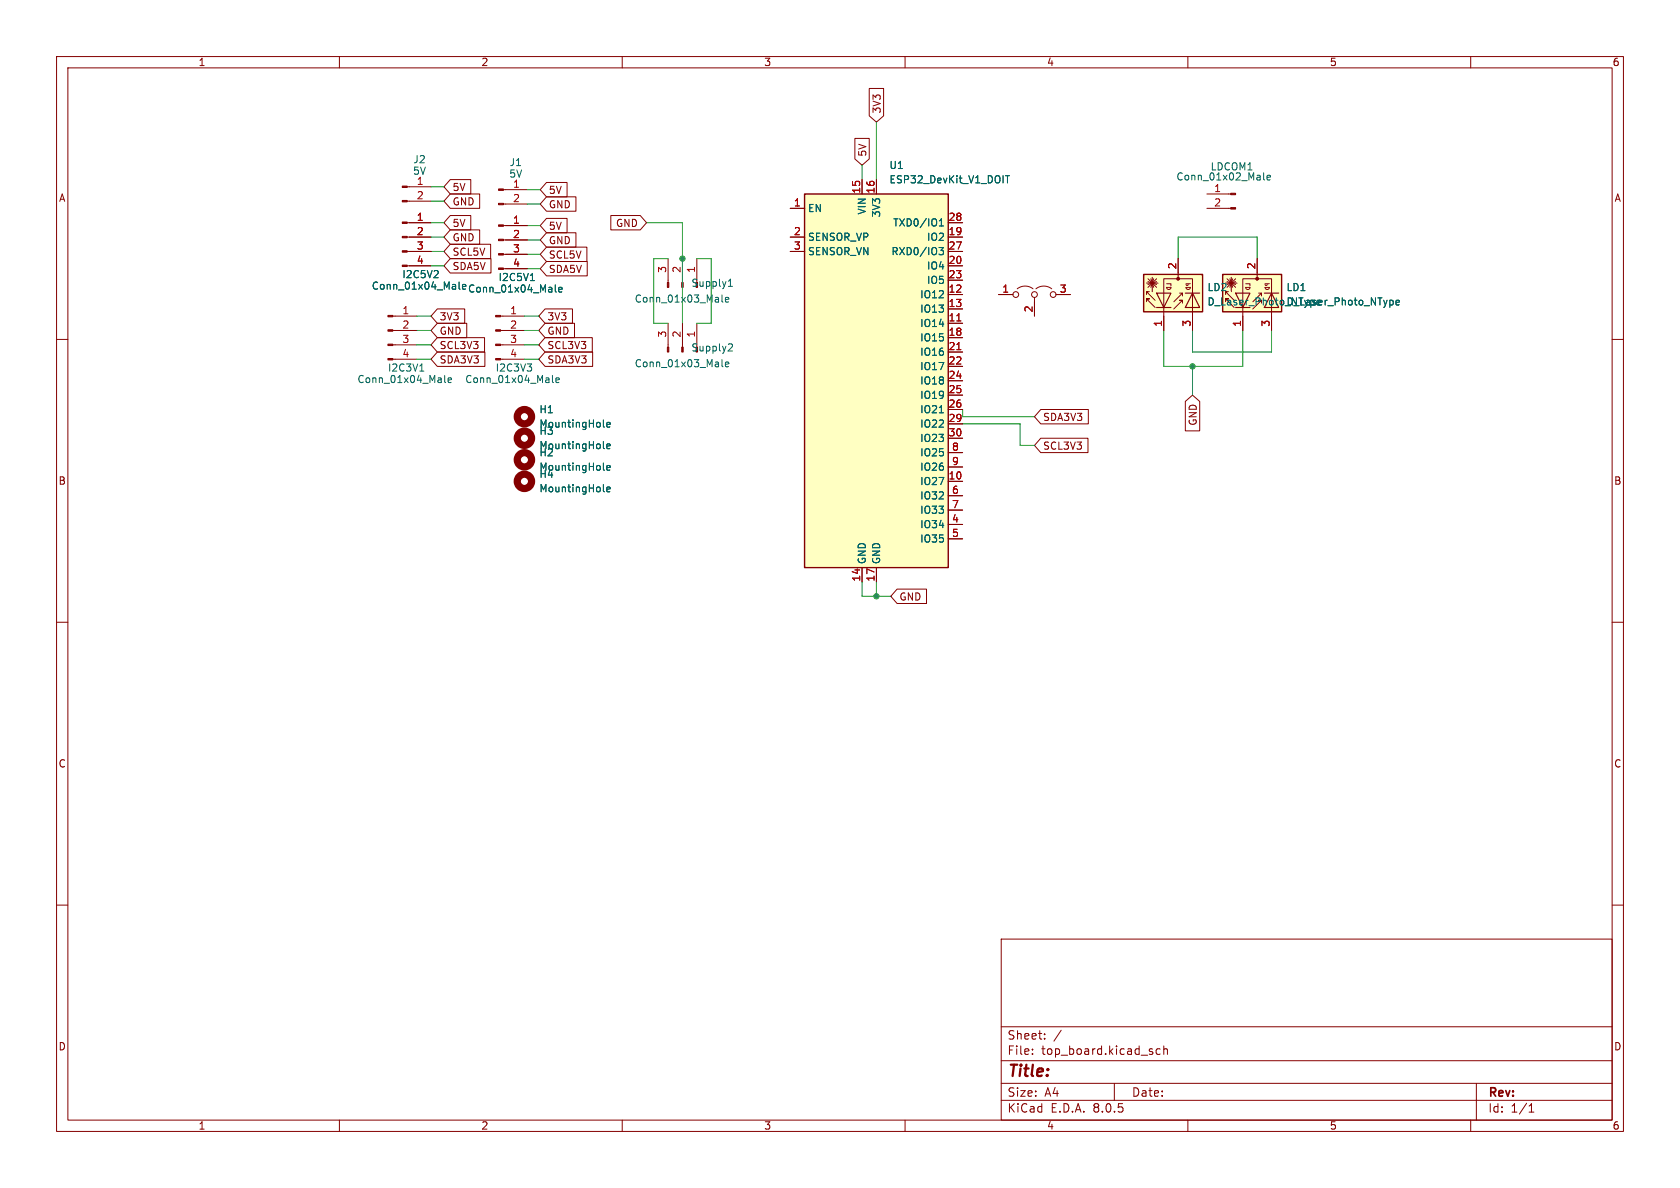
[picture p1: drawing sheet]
<svg xmlns="http://www.w3.org/2000/svg" width="297mm" height="210mm" viewBox="0 0 297 210" stroke-linecap="round" stroke-linejoin="round" font-family="sans-serif">
<g fill="none" stroke="#840000" stroke-width=".18">
<path d="M10 10h277v190h-277zM12 12h273v186h-273zM60 10v2M110 10v2M160 10v2M210 10v2M260 10v2M72 35.6h4.2M72 33h4.2M72 39.4h4.2M89 39.9h4.2M10 60h2"/>
<path d="M69.4 58.4h4.3M69.4 55.9h4.3M72 47h4.2M72 44.5h4.2M72 41.9h4.2M89 47.5h4.2M89 45h4.2M89 42.4h4.2M285 60h2M69.4 63.5h4.3M69.4 61h4.3M10 110h2"/>
<path d="M285 110h2M10 160h2M285 160h2M177 166h108v32h-108zM60 198v2M110 198v2M160 198v2M177 194.5h108M177 191.5h108M177 187.5h108M177 181.5h108M182.5 186.3v.1"/>
<path d="M182.5 185.5v.1M184.7 183.6v.1M184.7 182.8v.1M187.6 182.1l-1.3 2M197 191.5v3M205.1 185.5l-.4-.1-.3 .3v.4l.1 .2h.6M205.7 185.5l.3-.1 .3 .1 .1 .9M205.7 184.9v1.5M210 198v2M260 198v2M261 191.5v6.5M270.3 196.6h.9"/>
<path d="M270.3 195.5l.4-.4v1.5"/>
</g>
<g fill="#840000" stroke="#840000" stroke-width=".18">
<path d="M71.1 35.4h.9v.3h-.9z"/>
<path d="M71.1 32.9h.9v.2h-.9z"/>
<path d="M88.1 47.4h.9v.2h-.9z"/>
<path d="M88.1 44.8h.9v.3h-.9z"/>
<path d="M88.1 42.3h.9v.2h-.9z"/>
<path d="M88.1 39.8h.9v.2h-.9z"/>
<path d="M71.1 46.9h.9v.2h-.9z"/>
<path d="M71.1 44.3h.9v.3h-.9z"/>
<path d="M71.1 41.8h.9v.2h-.9z"/>
<path d="M71.1 39.2h.9v.3h-.9z"/>
<path d="M68.6 63.4h.8v.2h-.8z"/>
<path d="M68.6 60.8h.8v.3h-.8z"/>
<path d="M68.6 58.3h.8v.2h-.8z"/>
<path d="M68.6 55.8h.8v.2h-.8z"/>
</g>
<circle cx="92.7" cy="81.3" r="1.27" fill="none" stroke="#840000" stroke-width="1.3"/>
<g fill="none" stroke="#006464" stroke-width=".18">
<path d="M76.7 49.1h.8M77.4 47.9v.5M81.2 49.9v1l.1 .2M82.2 50.3h-.3l-.1 .2v.6h.4M82.4 50.6l-.6 .1M93.8 49.6h.7M98.2 50.4v1.1l.2 .1M98.8 51.2l.6-.1-.1-.3h-.3l-.2 .2v.6h.5M74.2 65.6h.7M78.6 66.4v1.1l.2 .1M79.2 67.2l.6-.1v-.3h-.4l-.2 .2 .1 .6h.5M106.7 82.9l.2 .2"/>
<path d="M107.3 82.7l.6-.1-.1-.3h-.3l-.2 .2v.6h.5"/>
</g>
<path d="M142.2 34.3h25.4v66h-25.4z" fill="#ffffc2"/>
<path d="M142.2 34.3h25.4v66h-25.4z" fill="none" stroke="#840000" stroke-width=".25"/>
<g fill="none" stroke="#840000" stroke-width=".18">
<path d="M139.7 36.8h2.5M152.4 31.8v2.5M154.9 31.8v2.5M167.6 39.4h2.6M88.5 58.4h4.2M88.5 55.9h4.2M139.7 41.9h2.5M139.7 44.5h2.5M167.6 57.2h2.6M167.6 52.1h2.6M167.6 54.6h2.6M167.6 59.7h2.6"/>
<path d="M167.6 41.9h2.6M167.6 47h2.6M167.6 49.5h2.6M167.6 44.5h2.6M176.5 52.1h2.6M179.8 51.1a2.26 2.26 0 0 1 2.8 0M182.9 52.6v3.3M183.1 51.1a2.26 2.26 0 0 1 2.8 0M186.7 52.1h2.5M88.5 63.5h4.2M88.5 61h4.2M167.6 62.2h2.6"/>
<path d="M167.6 64.8h2.6M167.6 67.3h2.6M167.6 69.9h2.6M167.6 72.4h2.6M167.6 74.9h2.6M167.6 77.5h2.6M167.6 85.1h2.6M167.6 92.7h2.6M167.6 95.3h2.6M167.6 87.6h2.6M167.6 90.2h2.6M167.6 80h2.6"/>
<path d="M167.6 82.6h2.6M152.4 100.3v2.6M154.9 100.3v2.6"/>
<circle cx="179.6" cy="52.1" r=".51"/>
<circle cx="182.9" cy="52.1" r=".51"/>
<circle cx="186.2" cy="52.1" r=".51"/>
</g>
<path d="M169.2 56.7h.7M169.2 61.8h.7" fill="none" stroke="#a90000" stroke-width=".18"/>
<path d="M166.1 39.9h.7M166.1 39l.3-.3v1.2M177.7 31.1h.8M178.1 31.1v1.2M166 43.8h.8l-.4 .4 .3 .2v.5l-.2 .1h-.4M97.7 66.4v1.1l.1 .1M98.3 67.2l.6-.1-.1-.3h-.4l-.1 .2v.6h.5M106.7 75.3l.2 .2M107.3 75.1l.6-.1-.1-.3h-.3l-.2 .1v.6h.5M166.1 73h.7" fill="none" stroke="#006464" stroke-width=".18"/>
<circle cx="92.7" cy="73.7" r="1.27" fill="none" stroke="#840000" stroke-width="1.3"/>
<g fill="#840000" stroke="#840000" stroke-width=".18">
<path d="M87.6 63.4h.9v.2h-.9z"/>
<path d="M87.6 60.8h.9v.3h-.9z"/>
<path d="M87.6 58.3h.9v.2h-.9z"/>
<path d="M87.6 55.8h.9v.2h-.9z"/>
</g>
<path d="M202.2 48.5h10.4v6.6h-10.4z" fill="#ffffc2"/>
<circle cx="208.3" cy="49.3" r=".25" fill="#840000" stroke="#840000" stroke-width=".18"/>
<g fill="none" stroke="#840000" stroke-width=".18">
<path d="M202.7 53.3v-.5h.5h-.5l1.5 1.6M202.7 50h2M202.7 51.6v.5M202.9 49.3l1.6 1.5M202.9 49.8l1.6 .5M203.2 51.6h-.5l1.5 1.5M203.5 49.3l.5 1.5M203.7 49v2.6M204 49.3l-.5 1.5M204.5 49.3l-1.6 1.5M204.5 49.8l-1.6 .5M205.7 58.4v-9.1h5.1v9.1"/>
<path d="M206.2 50.2h.8v.3M206.2 50.8h.8l-.1 .3-.3 .1-.2-.1zM208.3 45.7v3.6M208.5 51.8h.5l-1.5 1.5M209 53.6v-.5h-.5h.5l-1.5 1.5M209 51.8v.5M209.7 50.3l.2 .2 .2-.2M209.7 50.8h.7l-.1 .3-.2 .1-.3-.1zM209.7 50.2h.7"/>
</g>
<path d="M204.5 51.8h2.5l-1.3 2.6zM204.5 54.4h2.5M209.5 51.8h2.6M210.8 51.8l1.3 2.6h-2.6z" fill="none" stroke="#840000" stroke-width=".2"/>
<path d="M202.2 48.5h10.4v6.6h-10.4z" fill="none" stroke="#840000" stroke-width=".25"/>
<path d="M216.2 48.5h10.4v6.6h-10.4z" fill="#ffffc2"/>
<g fill="#840000" stroke="#840000" stroke-width=".18">
<path d="M118 61.4h.2v.8h-.2z"/>
<path d="M120.5 61.4h.3v.8h-.3z"/>
<path d="M217.6 36.7h.8v.3h-.8z"/>
<path d="M217.6 34.2h.8v.2h-.8z"/>
<path d="M88.1 35.9h.9v.3h-.9z"/>
<path d="M88.1 33.4h.9v.3h-.9z"/>
<path d="M118 49.9h.2v.9h-.2z"/>
<path d="M120.5 49.9h.3v.9h-.3z"/>
<circle cx="222.2" cy="49.3" r=".25"/>
</g>
<g fill="none" stroke="#840000" stroke-width=".18">
<path d="M153.7 15.6h2.5v4.9l-1.3 1.1-1.2-1.1zM72.4 39.4h3.8M79.6 38.1h3.6v2.5h-3.6l-1.1-1.2zM79.6 31.7h3.6v2.6h-3.6l-1.1-1.3zM79.6 34.3h5.2v2.5h-5.2l-1.1-1.2zM89 36.1h4.2M89 33.5h4.2M89.4 39.9h3.8M96.6 34.8h5.2v2.5h-5.2l-1.1-1.2zM96.6 38.6h3.6v2.5h-3.6l-1.1-1.2zM96.6 32.3h3.6v2.5h-3.6l-1.1-1.3zM108 38.1h5.2l1.1 1.3-1.1 1.2h-5.2z"/>
<path d="M139.7 36.8h2.5M151.1 24.5h2.6v3.6l-1.3 1.1-1.3-1.1zM152.4 31.8v2.5M154.9 31.8v2.5M167.6 39.4h2.6M213.4 36.8h4.2M213.4 34.3h4.2M72.4 41.9h3.8M72.4 47h3.8M72.4 44.5h3.8M77.3 59.7h8.4v2.5h-8.4l-1.1-1.2zM77.3 57.1h5.2v2.6h-5.2l-1.1-1.3z"/>
<path d="M77.3 54.6h4.9v2.6h-4.9l-1.1-1.3zM79.6 40.6h5.2v2.6h-5.2l-1.1-1.3zM79.6 43.2h7.1v2.5h-7.1l-1.1-1.2zM79.6 45.7h7.2v2.6h-7.2l-1.1-1.3zM89.4 42.4h3.8M89.4 45h3.8M89.4 47.5h3.8M96.4 57.1h5.2v2.6h-5.2l-1.2-1.3zM96.4 59.7h8.3v2.5h-8.3l-1.2-1.2zM96.4 54.6h4.8v2.6h-4.8l-1.2-1.3zM96.6 46.2h7.2v2.6h-7.2l-1.1-1.3zM96.6 43.7h7.2v2.5h-7.2l-1.1-1.2z"/>
<path d="M96.6 41.1h5.2v2.6h-5.2l-1.1-1.3zM118.1 45.7v4.2M118.1 57.2v4.2M120.6 45.7v4.2M120.6 57.2v4.2M123.2 45.7v3.8M123.2 57.2v3.8M139.7 41.9h2.5M139.7 44.5h2.5M167.6 57.2h2.6M167.6 52.1h2.6M167.6 54.6h2.6"/>
<path d="M167.6 59.7h2.6M167.6 41.9h2.6M167.6 47h2.6M167.6 49.5h2.6M167.6 44.5h2.6M176.5 52.1h2.6M182.9 53.3v2.6M186.7 52.1h2.5M205.7 55.9v2.5M208.3 45.7v2.6M210.8 55.9v2.5M216.7 50h2"/>
<path d="M216.9 49.3l1.5 1.5M216.9 49.8l1.5 .5M217.2 51.6h-.5l1.5 1.5M217.4 49.3l.5 1.5M217.7 49v2.6M217.9 49.3l-.5 1.5M218.4 49.3l-1.5 1.5M218.4 49.8l-1.5 .5M219.7 58.4v-9.1h5.1v9.1M220.2 50.2h.8v.3M220.2 50.8h.8l-.1 .3-.3 .1-.3-.1zM222.2 45.7v3.6"/>
<path d="M222.5 51.8h.5l-1.5 1.5M223 51.8v.5M223.6 50.3l.2 .2 .2-.2M223.6 50.8h.8l-.1 .3-.3 .1-.2-.1zM223.6 50.2h.8M77.3 62.2h8.4v2.6h-8.4l-1.1-1.3zM96.4 62.2h8.4v2.6h-8.4l-1.2-1.3zM167.6 62.2h2.6M167.6 64.8h2.6M167.6 67.3h2.6M167.6 69.9h2.6M167.6 72.4h2.6"/>
<path d="M167.6 74.9h2.6M167.6 77.5h2.6M184 72.4h8.4v2.5h-8.4l-1.1-1.2zM184 77.5h8.3v2.5h-8.3l-1.1-1.3zM209.5 71l1.3-1.1 1.3 1.1v5.2h-2.6zM167.6 85.1h2.6M167.6 92.7h2.6M167.6 95.3h2.6M167.6 87.6h2.6M167.6 90.2h2.6M167.6 80h2.6M167.6 82.6h2.6"/>
<path d="M152.4 100.3v2.6M154.9 100.3v2.6M158.6 104.1h5.2v2.6h-5.2l-1.1-1.3z"/>
</g>
<path d="M218.4 51.8h2.6l-1.3 2.6zM223.5 51.8h2.6M224.8 51.8l1.3 2.6h-2.6z" fill="none" stroke="#840000" stroke-width=".2"/>
<path d="M216.2 48.5h10.4v6.6h-10.4z" fill="none" stroke="#840000" stroke-width=".25"/>
<g fill="none" stroke="#006464" stroke-width=".18">
<path d="M166.1 39.9h.7M166.1 39l.3-.3v1.2M177.7 31.1h.8M178.1 31.1v1.2M223.4 30.6v1l.2 .2M224 31.4l.6-.1-.1-.3h-.3l-.2 .2 .1 .6h.4M76.7 49.1h.8M77.4 47.9v.5M81.2 49.9v1l.1 .2M82.2 50.3h-.3l-.1 .2v.6h.4M82.4 50.6l-.6 .1M93.8 49.6h.7"/>
<path d="M98.2 50.4v1.1l.2 .1M98.8 51.2l.6-.1-.1-.3h-.3l-.2 .2v.6h.5M127.6 52.1v1.1l.2 .2M128.2 53l.6-.1v-.3h-.4l-.2 .1 .1 .7h.5M128.8 50.6h.7M128.8 49.7l.3-.4v1.3M166 43.8h.8l-.4 .4 .3 .2v.5l-.2 .1h-.4M246.8 53.5l.6-.1-.1-.3h-.3l-.2 .2 .1 .6h.4M106.7 79.1l.2 .2M106.7 75.3l.2 .2M107.3 75.1l.6-.1-.1-.3h-.3l-.2 .1v.6h.5M107.3 78.9l.6-.1-.1-.3h-.3l-.2 .2v.6h.5"/>
<path d="M127.6 63.6v1.1l.2 .1M128.2 64.4l.6-.1v-.2l-.4-.1-.2 .2 .1 .6h.5M128.9 60.8h.5l.1 .3-.8 .9h.8M166.1 73h.7M106.7 86.8l.2 .1M106.7 82.9l.2 .2M107.3 86.5l.6-.1-.1-.2-.3-.1-.2 .2v.6h.5M107.3 82.7l.6-.1-.1-.3h-.3l-.2 .2v.6h.5"/>
</g>
<g fill="none" stroke="#840000" stroke-width="1.3">
<circle cx="92.7" cy="77.5" r="1.27"/>
<circle cx="92.7" cy="85.1" r="1.27"/>
</g>
<g fill="none" stroke="#009600" stroke-width=".18">
<path d="M76.2 39.4h2.3M76.2 33h2.3M76.2 35.6h2.3M93.2 39.9h2.3M93.2 33.5h2.3M93.2 36.1h2.3M114.3 39.4h6.3v17.8M152.4 29.2v2.6M154.9 21.6v10.2M73.7 58.4h2.5M73.7 55.9h2.5M76.2 41.9h2.3"/>
<path d="M76.2 47h2.3M76.2 44.5h2.3M92.7 58.4h2.5M92.7 55.9h2.5M93.2 42.4h2.3M93.2 45h2.3M93.2 47.5h2.3M118.1 45.7h-2.5v11.5h2.5M123.2 45.7h2.5v11.5h-2.5M205.7 58.4v6.4h14v-6.4M208.3 45.7v-3.8h13.9v3.8M210.8 58.4v3.8h14v-3.8"/>
<path d="M73.7 63.5h2.5M73.7 61h2.5M92.7 63.5h2.5M92.7 61h2.5M170.2 74.9h10.1v3.8h2.6M170.2 72.4v1.3h12.7M210.8 64.8v5.1M152.4 102.9v2.5h5.1M154.9 102.9v2.5"/>
</g>
<path d="M169.2 56.7h.7M169.2 61.8h.7" fill="none" stroke="#a90000" stroke-width=".18"/>
<g fill="#009600" stroke="#009600" stroke-width=".18">
<circle cx="154.9" cy="105.4" r=".46"/>
<circle cx="210.8" cy="64.8" r=".46"/>
<circle cx="120.6" cy="45.7" r=".46"/>
</g>
<text font-size="2.8" fill="#840000" x="178" y="190.9">Title:</text>
<g font-size="2.1" fill="#840000">
<text x="178" y="184">Sheet:</text>
<text x="178" y="186.7">File:</text>
<text x="184.1" y="186.7">top_board.kicad_sch</text>
<text x="178" y="196.9">KiCad</text>
<text x="178" y="194.1">Size:</text>
<text x="184.7" y="194.1">A4</text>
<text x="185.7" y="196.9">E.D.A.</text>
<text x="193.3" y="196.9">8.0.5</text>
<text x="200" y="194.1">Date:</text>
<text x="263" y="194.3">Rev:</text>
<text x="263" y="196.9">Id:</text>
<text x="267.1" y="196.9">1/1</text>
</g>
<g font-size="1.8" fill="#840000">
<text x="35" y="11.9">1</text>
<text x="85" y="11.9">2</text>
<text x="135" y="11.9">3</text>
<text x="185" y="11.9">4</text>
<text x="235" y="11.9">5</text>
<text x="285" y="11.9">6</text>
<text x="155.9" y="20.2" transform="rotate(-90 155.9 20.2)">3V3</text>
<text x="153.4" y="27.8" transform="rotate(-90 153.4 27.8)">5V</text>
<text x="10.3" y="35.9">A</text>
<text x="79.9" y="34">5V</text>
<text x="96.9" y="34.5">5V</text>
<text x="285.3" y="35.9">A</text>
<text x="79.9" y="40.3">5V</text>
<text x="79.9" y="36.5">GND</text>
<text x="96.9" y="37">GND</text>
<text x="96.9" y="40.8">5V</text>
<text x="108.8" y="40.3">GND</text>
<text x="79.9" y="42.9">GND</text>
<text x="79.9" y="45.4">SCL5V</text>
<text x="79.9" y="47.9">SDA5V</text>
<text x="96.9" y="45.9">SCL5V</text>
<text x="96.9" y="43.4">GND</text>
<text x="96.9" y="48.5">SDA5V</text>
<text x="77.6" y="59.4">GND</text>
<text x="77.6" y="56.8">3V3</text>
<text x="96.7" y="59.4">GND</text>
<text x="96.7" y="56.8">3V3</text>
<text x="77.6" y="61.9">SCL3V3</text>
<text x="77.6" y="64.5">SDA3V3</text>
<text x="96.7" y="61.9">SCL3V3</text>
<text x="96.7" y="64.5">SDA3V3</text>
<text x="184.3" y="74.6">SDA3V3</text>
<text x="211.8" y="75.4" transform="rotate(-90 211.8 75.4)">GND</text>
<text x="184.3" y="79.7">SCL3V3</text>
<text x="10.3" y="85.9">B</text>
<text x="285.3" y="85.9">B</text>
<text x="158.9" y="106.4">GND</text>
<text x="10.3" y="135.9">C</text>
<text x="285.3" y="135.9">C</text>
<text x="10.3" y="185.9">D</text>
<text x="285.3" y="185.9">D</text>
<text x="35" y="199.9">1</text>
<text x="85" y="199.9">2</text>
<text x="135" y="199.9">3</text>
<text x="185" y="199.9">4</text>
<text x="235" y="199.9">5</text>
<text x="285" y="199.9">6</text>
</g>
<g font-size="1.8" fill="#006464">
<text x="73" y="29.1">J2</text>
<text x="90" y="29.6">J1</text>
<text x="72.9" y="31.1">5V</text>
<text x="89.9" y="31.6">5V</text>
<text x="157.1" y="30.1">U1</text>
<text x="157.1" y="32.6">ESP32_DevKit_V1_DOIT</text>
<text x="207.9" y="32.1">Conn_01x02_Male</text>
<text x="213.9" y="30.3">LDCOM1</text>
<text x="142.7" y="37.7">EN</text>
<text x="153.3" y="38" transform="rotate(-90 153.3 38)">VIN</text>
<text x="155.8" y="38.5" transform="rotate(-90 155.8 38.5)">3V3</text>
<text x="157.8" y="40.2">TXD0/IO1</text>
<text x="142.7" y="42.8">SENSOR_VP</text>
<text x="142.7" y="45.3">SENSOR_VN</text>
<text x="157.5" y="45.3">RXD0/IO3</text>
<text x="163.8" y="42.8">IO2</text>
<text x="163.8" y="47.9">IO4</text>
<text x="65.6" y="51.4">Conn_01x04_Male</text>
<text x="71" y="49.4">I2C5V2</text>
<text x="82.6" y="51.9">Conn_01x04_Male</text>
<text x="88" y="49.9">I2C5V1</text>
<text x="112.1" y="53.7">Conn_01x03_Male</text>
<text x="122.1" y="50.9">Supply1</text>
<text x="162.6" y="52.9">IO12</text>
<text x="163.8" y="50.4">IO5</text>
<text x="213.4" y="51.7">LD2</text>
<text x="227.3" y="51.7">LD1</text>
<text x="162.6" y="58">IO14</text>
<text x="162.6" y="55.5">IO13</text>
<text x="213.4" y="54.2">D_Laser_Photo_NType</text>
<text x="227.3" y="54.2">D_Laser_Photo_NType</text>
<text x="68.5" y="65.9">I2C3V1</text>
<text x="87.5" y="65.9">I2C3V3</text>
<text x="112.1" y="65.1">Conn_01x03_Male</text>
<text x="122.1" y="62.3">Supply2</text>
<text x="162.6" y="60.6">IO15</text>
<text x="162.6" y="63.1">IO16</text>
<text x="162.6" y="65.6">IO17</text>
<text x="63.1" y="67.9">Conn_01x04_Male</text>
<text x="82.1" y="67.9">Conn_01x04_Male</text>
<text x="162.6" y="68.2">IO18</text>
<text x="162.6" y="70.7">IO19</text>
<text x="95.3" y="73.3">H1</text>
<text x="95.3" y="75.8">MountingHole</text>
<text x="95.3" y="77.1">H3</text>
<text x="162.6" y="73.3">IO21</text>
<text x="162.6" y="75.8">IO22</text>
<text x="95.3" y="80.9">H2</text>
<text x="95.3" y="83.4">MountingHole</text>
<text x="95.3" y="79.6">MountingHole</text>
<text x="162.6" y="78.3">IO23</text>
<text x="162.6" y="80.9">IO25</text>
<text x="162.6" y="83.4">IO26</text>
<text x="95.3" y="84.7">H4</text>
<text x="95.3" y="87.2">MountingHole</text>
<text x="162.6" y="86">IO27</text>
<text x="162.6" y="88.5">IO32</text>
<text x="162.6" y="93.6">IO34</text>
<text x="162.6" y="91">IO33</text>
<text x="153.3" y="99.8" transform="rotate(-90 153.3 99.8)">GND</text>
<text x="155.8" y="99.8" transform="rotate(-90 155.8 99.8)">GND</text>
<text x="162.6" y="96.1">IO35</text>
</g>
<g font-size="1.8" fill="#a90000">
<text x="73.6" y="32.8">1</text>
<text x="73.6" y="35.3">2</text>
<text x="90.6" y="33.3">1</text>
<text x="90.6" y="35.8">2</text>
<text x="152.1" y="34.3" transform="rotate(-90 152.1 34.3)">15</text>
<text x="154.7" y="34.3" transform="rotate(-90 154.7 34.3)">16</text>
<text x="214.6" y="34">1</text>
<text x="73.6" y="39.1">1</text>
<text x="73.6" y="41.7">2</text>
<text x="90.6" y="39.6">1</text>
<text x="140.3" y="36.6">1</text>
<text x="140.3" y="41.7">2</text>
<text x="167.6" y="41.7">19</text>
<text x="167.6" y="39.1">28</text>
<text x="214.6" y="36.6">2</text>
<text x="73.6" y="44.2">3</text>
<text x="73.6" y="46.7">4</text>
<text x="90.6" y="42.2">2</text>
<text x="90.6" y="44.7">3</text>
<text x="90.6" y="47.2">4</text>
<text x="140.3" y="44.2">3</text>
<text x="167.6" y="46.7">20</text>
<text x="167.6" y="44.2">27</text>
<text x="208" y="47.7" transform="rotate(-90 208 47.7)">2</text>
<text x="222" y="47.7" transform="rotate(-90 222 47.7)">2</text>
<text x="117.9" y="48.3" transform="rotate(-90 117.9 48.3)">3</text>
<text x="120.4" y="48.3" transform="rotate(-90 120.4 48.3)">2</text>
<text x="122.9" y="48.3" transform="rotate(-90 122.9 48.3)">1</text>
<text x="167.6" y="51.8">12</text>
<text x="167.6" y="49.3">23</text>
<text x="177.1" y="51.8">1</text>
<text x="187.3" y="51.8">3</text>
<text x="71" y="55.6">1</text>
<text x="71" y="58.2">2</text>
<text x="90.1" y="55.6">1</text>
<text x="90.1" y="58.2">2</text>
<text x="117.9" y="59.8" transform="rotate(-90 117.9 59.8)">3</text>
<text x="120.4" y="59.8" transform="rotate(-90 120.4 59.8)">2</text>
<text x="122.9" y="59.8" transform="rotate(-90 122.9 59.8)">1</text>
<text x="167.6" y="56.9">11</text>
<text x="167.6" y="54.4">13</text>
<text x="167.6" y="59.4">18</text>
<text x="182.6" y="55.3" transform="rotate(-90 182.6 55.3)">2</text>
<text x="205.5" y="57.9" transform="rotate(-90 205.5 57.9)">1</text>
<text x="210.6" y="57.9" transform="rotate(-90 210.6 57.9)">3</text>
<text x="219.5" y="57.9" transform="rotate(-90 219.5 57.9)">1</text>
<text x="224.5" y="57.9" transform="rotate(-90 224.5 57.9)">3</text>
<text x="71" y="60.7">3</text>
<text x="71" y="63.2">4</text>
<text x="90.1" y="60.7">3</text>
<text x="90.1" y="63.2">4</text>
<text x="167.6" y="62">21</text>
<text x="167.6" y="64.5">22</text>
<text x="167.6" y="67.1">24</text>
<text x="167.6" y="69.6">25</text>
<text x="167.6" y="72.1">26</text>
<text x="167.6" y="74.7">29</text>
<text x="167.6" y="77.2">30</text>
<text x="168.2" y="79.8">8</text>
<text x="168.2" y="82.3">9</text>
<text x="167.6" y="84.8">10</text>
<text x="168.2" y="87.4">6</text>
<text x="168.2" y="89.9">7</text>
<text x="168.2" y="92.5">4</text>
<text x="168.2" y="95">5</text>
<text x="152.1" y="102.9" transform="rotate(-90 152.1 102.9)">14</text>
<text x="154.7" y="102.9" transform="rotate(-90 154.7 102.9)">17</text>
</g>
</svg>
